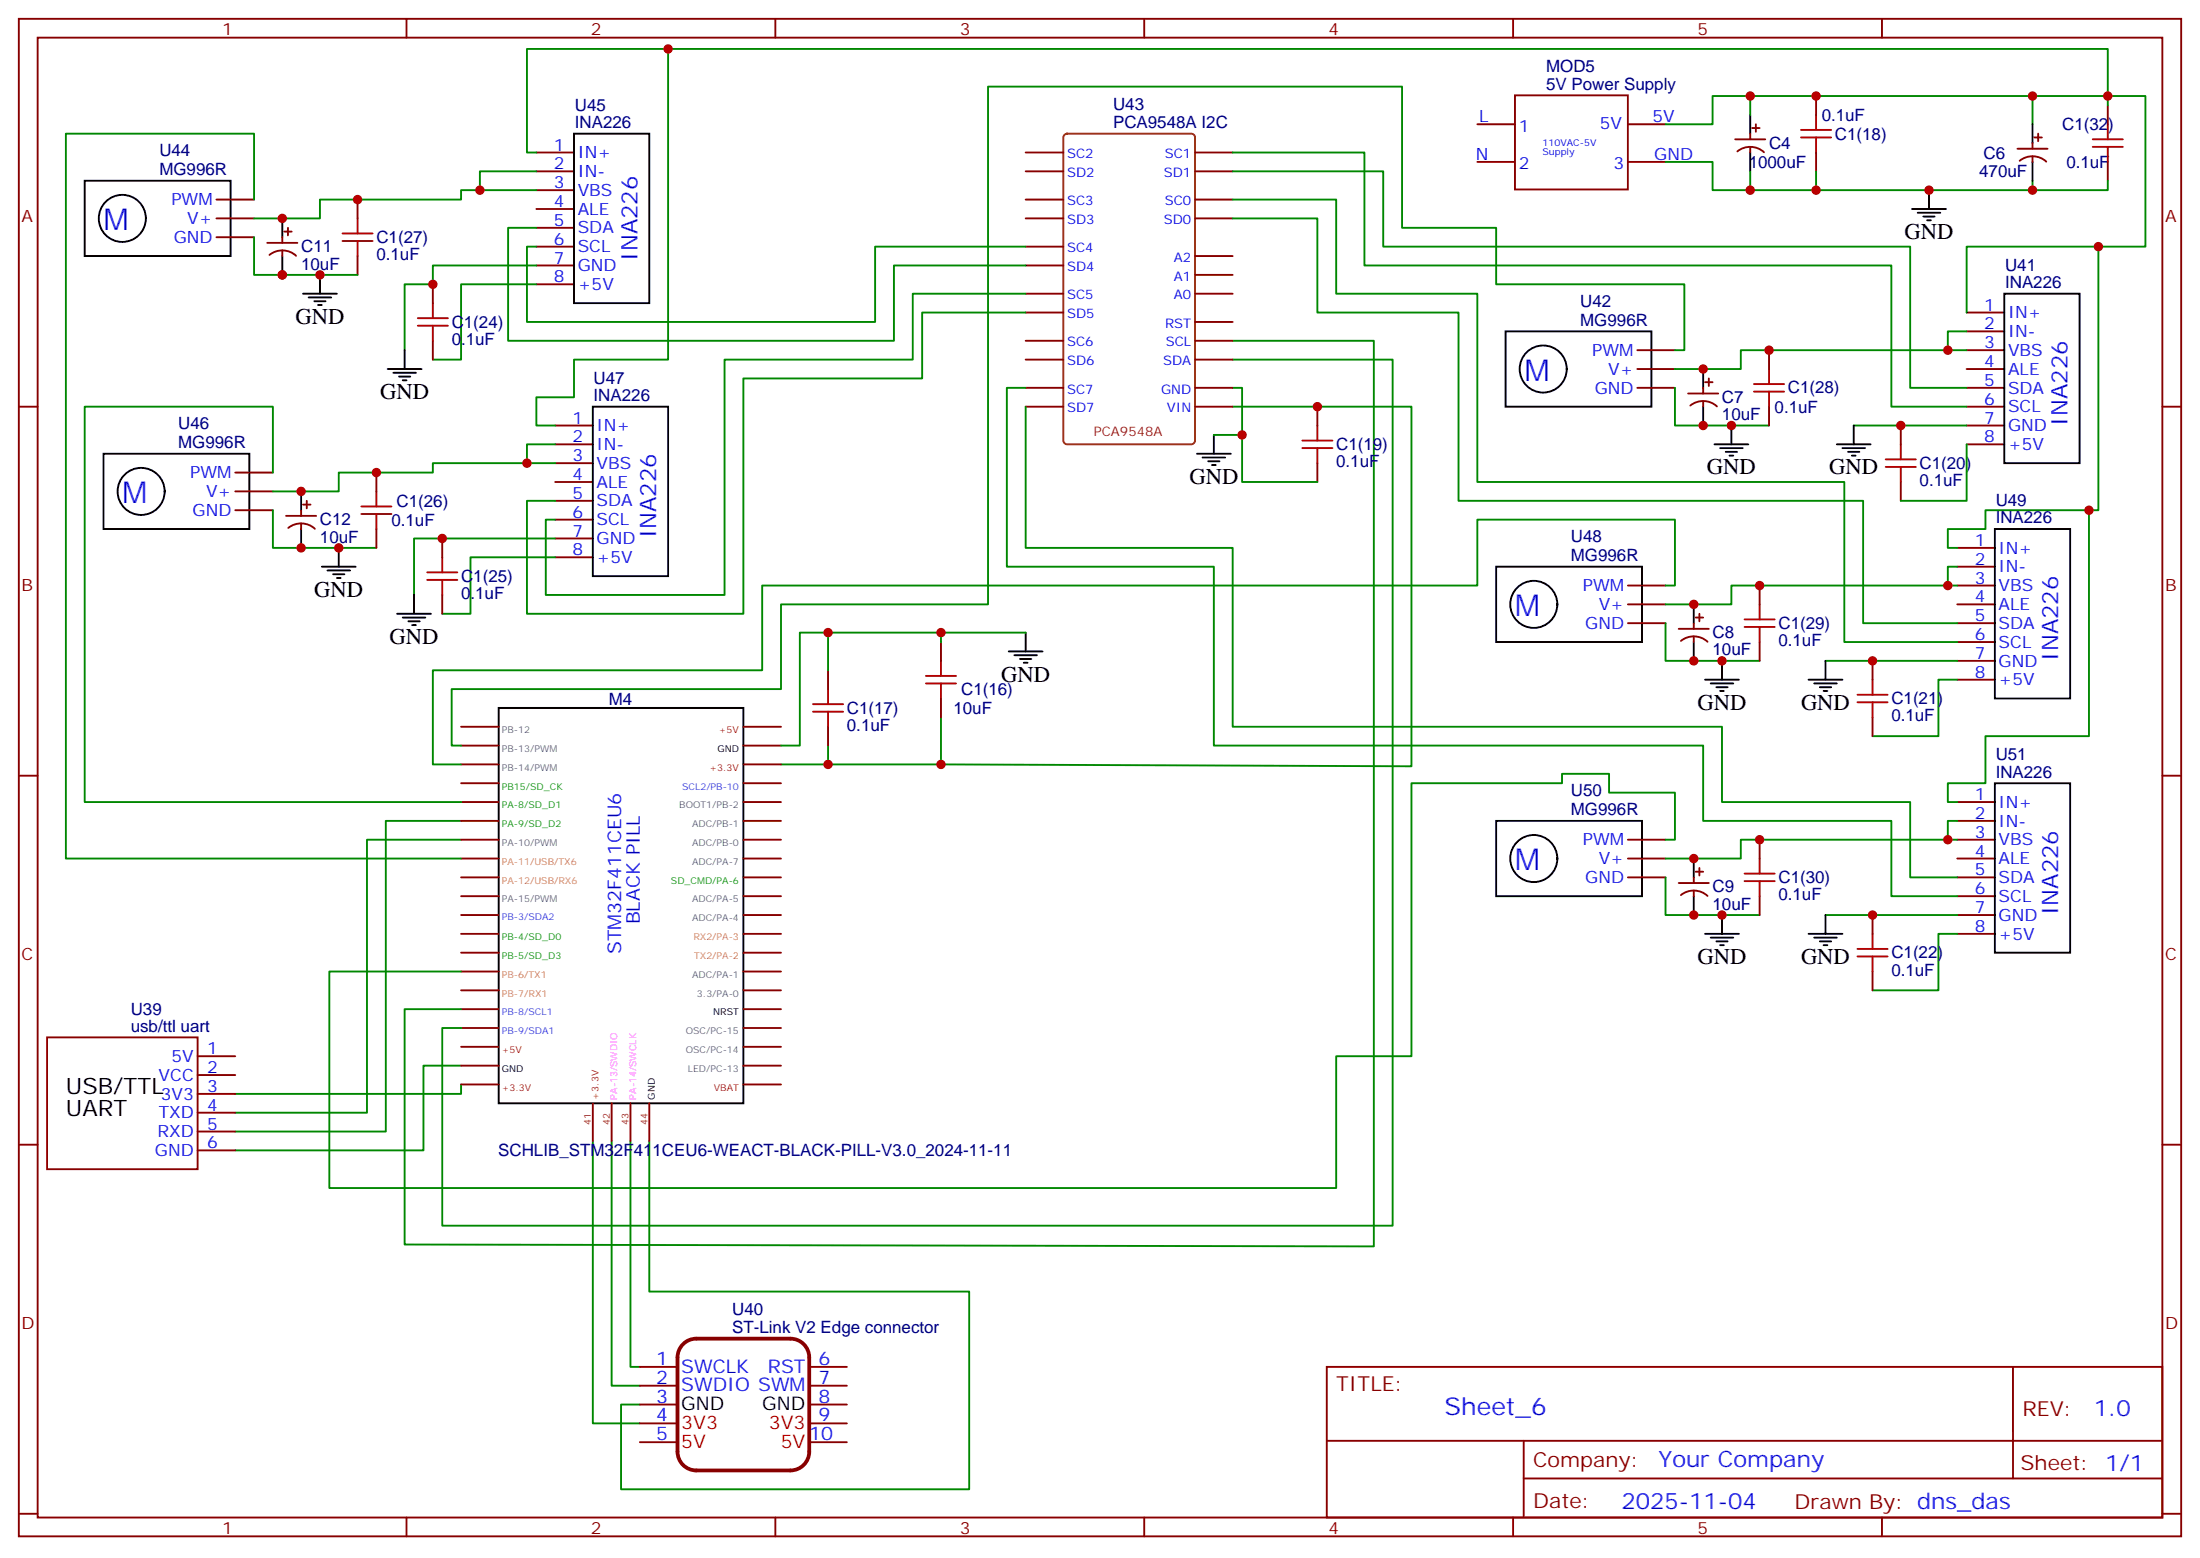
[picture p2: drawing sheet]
<svg xmlns="http://www.w3.org/2000/svg" width="412mm" height="292mm" viewBox="0 0 412 292" stroke-linecap="round" stroke-linejoin="round" font-family="sans-serif">
<g fill="none" stroke="#870000" stroke-width=".35">
<path d="M3.5 3.5h405.4v284.4h-405.4zM7.1 7.1h398.2v277.2h-398.2zM76.2 3.5v3.6M145.3 3.5v3.6M214.5 3.5v3.6M283.6 3.5v3.6M284 17.9h21.1v17.6h-21.1zM340.4 18v3.5M352.8 3.5v3.6M395.1 19.8v3.5M40.6 37.4h7M67 37.4v3.5"/>
<path d="M100.5 28.6h7.1M100.5 32.1h7.1M100.5 35.6h7.1M100.5 39.2h7.1M192.3 37.4h7M192.3 28.6h7M192.3 32.1h7M224 37.4h7.1M224 28.6h7.1M224 32.1h7.1M276.9 23.3h7.1M276.9 30.3h7.1"/>
<path d="M305.2 23.3h7M305.2 30.3h7M325.3 26.1h5.6M325.7 28.4a3.8 3.8 0 0 1 5 .1M328.1 25v1.1M328.1 27.5v1.1M328.4 24h1.4M329.1 23.3v1.4M340.4 28.6v3.5M378.2 27.9h5.6M378.6 30.1a3.8 3.8 0 0 1 5 .2M381 26.8v1.1"/>
<path d="M381 29.3v1M381.4 25.8h1.4M382.1 25v1.5M395.1 30.3v3.6M40.6 44.4h7M40.6 40.9h7M50.1 45.5h5.6M50.5 47.8a3.8 3.8 0 0 1 5 .1M52.9 44.4v1.1M52.9 46.9v1.1M53.3 43.4h1.4M54 42.7v1.4"/>
<path d="M67 48v3.5M81.1 53.3v3.5M100.5 42.7h7.1M100.5 46.2h7.1M100.5 49.7h7.1M100.5 53.3h7.1M192.3 58.6h7M192.3 40.9h7M192.3 46.2h7M192.3 49.7h7M192.3 55h7M224 40.9h7.1"/>
<path d="M224 55h7.1M224 51.5h7.1M224 48h7.1M368.7 58.6h7M3.5 76.2h3.6M81.1 63.9v3.5M104.1 79.7h7M192.3 76.2h7M192.3 72.7h7M192.3 67.4h7M192.3 63.9h7M224 76.2h7.1"/>
<path d="M224 72.7h7.1M224 67.4h7.1M224 63.9h7.1M224 60.3h7.1M246.9 76.2v3.5M306.9 65.6h7.1M306.9 69.1h7.1M306.9 72.7h7.1M316.4 73.7h5.7M316.9 76a3.8 3.8 0 0 1 4.9 .2M319.3 72.7v1M319.3 75.1v1.1"/>
<path d="M319.6 71.6h1.4M320.3 70.9v1.4M331.6 65.6v3.5M331.6 76.2v3.5M356.3 79.7v3.6M368.7 76.2h7M368.7 62.1h7M368.7 65.6h7M368.7 69.1h7M368.7 72.7h7M368.7 79.7h7M405.3 76.2h3.6"/>
<path d="M44.1 95.6h7.1M44.1 92.1h7.1M44.1 88.5h7.1M53.6 96.7h5.7M54 98.9a3.8 3.8 0 0 1 5 .2M56.4 95.6v1.1M56.4 98.1v1M56.8 94.5h1.4M57.5 93.8v1.4M70.6 88.5v3.6M70.6 99.1v3.6M104.1 83.3h7"/>
<path d="M104.1 86.8h7M104.1 90.3h7M104.1 93.8h7M104.1 97.4h7M246.9 86.8v3.5M356.3 90.3v3.5M368.7 83.3h7M82.9 100.9v3.5M82.9 111.5v3.5M104.1 100.9h7M104.1 104.4h7M305.2 116.8h7"/>
<path d="M305.2 113.2h7M305.2 109.7h7M314.7 117.8h5.6M317.5 116.8v1M317.5 119.2v1.1M317.9 115.7h1.4M318.6 115v1.4M329.8 109.7v3.5M366.9 116.8h7M366.9 113.2h7M366.9 109.7h7M366.9 102.7h7"/>
<path d="M366.9 106.2h7M86.4 139.7h7.1M86.4 136.2h7.1M139.3 139.7h7.1M139.3 136.2h7.1M155.2 125.6v3.5M155.2 136.2v3.5M176.4 120.3v3.5M176.4 130.9v3.5M315.1 120.1a3.8 3.8 0 0 1 5 .2M329.8 120.3v3.5M351 123.8v3.6"/>
<path d="M351 134.4v3.5M366.9 120.3h7M366.9 123.8h7M366.9 127.4h7M3.5 145.3h3.6M86.4 157.3h7.1M86.4 153.8h7.1M86.4 150.3h7.1M86.4 146.8h7.1M86.4 143.2h7.1M139.3 157.3h7.1M139.3 153.8h7.1"/>
<path d="M139.3 150.3h7.1M139.3 146.8h7.1M139.3 143.2h7.1M305.2 157.3h7M329.8 157.3v3.6M366.9 157.3h7M366.9 153.8h7M366.9 150.3h7M405.3 145.3h3.6M86.4 178.5h7.1M86.4 175h7.1M86.4 171.4h7.1"/>
<path d="M86.4 167.9h7.1M86.4 164.4h7.1M86.4 160.9h7.1M139.3 178.5h7.1M139.3 175h7.1M139.3 171.4h7.1M139.3 167.9h7.1M139.3 164.4h7.1M139.3 160.9h7.1M305.2 164.4h7M305.2 160.9h7M314.7 165.5h5.6"/>
<path d="M315.1 167.7a3.8 3.8 0 0 1 5 .2M317.5 164.4v1.1M317.5 166.9v1M317.9 163.3h1.4M318.6 162.6v1.4M329.8 167.9v3.5M351 171.4v3.6M366.9 175h7M366.9 171.4h7M366.9 167.9h7M366.9 164.4h7M366.9 160.9h7"/>
<path d="M37 197.9h7.1M86.4 199.7h7.1M86.4 196.1h7.1M86.4 192.6h7.1M86.4 189.1h7.1M86.4 185.6h7.1M86.4 182h7.1M139.3 199.7h7.1M139.3 196.1h7.1M139.3 192.6h7.1M139.3 189.1h7.1M139.3 185.6h7.1"/>
<path d="M139.3 182h7.1M351 182v3.6M3.5 214.5h3.6M37 201.4h7.1M37 205h7.1M37 208.5h7.1M37 212h7.1M37 215.5h7.1M86.4 203.2h7.1M111.1 206.7v7.1M114.7 206.7v7.1M118.2 206.7v7.1"/>
<path d="M121.7 206.7v7.1M139.3 203.2h7.1M405.3 214.5h3.6M119.9 256.1h7.1M119.9 259.6h7.1M151.7 256.1h7M151.7 259.6h7M248.7 256.1h156.6v28.2h-156.6zM377.3 256.1v20.9M119.9 263.2h7.1M119.9 266.7h7.1M119.9 270.2h7.1"/>
<path d="M151.7 263.2h7M151.7 266.7h7M151.7 270.2h7M248.7 270h156.5M285.6 277h119.6M285.6 270v14.1M3.5 283.6h3.6M76.2 284.3v3.6M145.3 284.3v3.6M214.5 284.3v3.6M283.6 284.3v3.6M352.8 284.3v3.6"/>
<path d="M405.3 283.6h3.6"/>
</g>
<g fill="none" stroke="#008700" stroke-width=".35">
<path d="M125.2 9.2v58.2h-17.6v7h-7.1v5.3h3.6M328.1 18v3.5M381 18h14.1v1.8M47.6 37.4v-12.4h-35.3v135.9h74.1M100.5 35.6h-14.1v1.8h-26.4v3.5h-12.4M100.5 28.6h-1.7v-19.4h296.3v8.8h7.1v28.2h-33.5v12.4M100.5 32.1h-10.5v3.5M231.1 32.1h28.2v14.1h98.8v26.5h10.6M231.1 28.6h24.7v21.1h98.7v26.5h14.2M231.1 37.4h19.4v17.6h26.4v35.3h68.8v30h21.2M312.2 23.3h8.8v-5.3h60v5.3M312.2 30.3h8.8v5.3h60v-1.7"/>
<path d="M328.1 32.1v3.5M340.4 32.1v3.5M395.1 33.9v1.7h-14.1M47.6 44.4v7.1h19.4M100.5 49.7h-19.4v3.6h-5.3v12.3M100.5 53.3h-14.1v14.1h-5.3M100.5 46.2h-1.7v14.1h65.2v-14.1h28.3M100.5 42.7h-5.3v21.2h72.4v-14.2h24.7M192.3 55h-21.2v12.4h-35.3v44.1h-33.5v-14.1h1.8M192.3 58.6h-19.4v12.3h-33.6v44.1h-40.5v-21.2h5.3M231.1 40.9h15.8v17.7h26.5v35.2h75.8v23h17.7M393.3 46.2v49.4h-21.1v3.5h-7.1v3.6h1.8"/>
<path d="M192.3 76.2v26.5h38.8v33.5h91.7v14.1h35.3v14.1h8.8M192.3 72.7h-3.6v33.5h38.8v33.5h91.8v14.1h35.2v14.1h12.4M231.1 72.7h1.7v8.8h-5.3M231.1 76.2h33.5v67.4l-88.2-.4M231.1 67.4h30v162.3h-178.2v-37.1h3.5M231.1 63.9h26.4v169.6l-181.7-.3v-44.1h10.6M314 72.7v7h17.6M314 65.6h1.7v-12.3h-35.2v-10.6h-17.7v-26.5h-77.6v97h-38.8v15.9h-61.7v10.6h1.7M347.5 79.7h21.2M368.7 65.6h-42.4v3.5h-12.3M368.7 62.1h-3.6v3.5M51.2 95.6v7.1h19.4"/>
<path d="M51.2 88.5v-12.3h-35.3v74.1h70.5M104.1 86.8h-23v1.7h-17.6v3.6h-12.3M104.1 83.3h-5.3v3.5M232.8 81.5v8.8h14.1M368.7 83.3v10.5h-12.4M391.6 95.6v42.3h-19.4v8.9h-7.1v3.5h1.8M104.1 100.9h-26.5v10.6M104.1 104.4h-15.9v10.6h-5.3M155.2 118.5v7.1M176.4 118.5v1.8M192.3 118.5h-42.4v21.2h-3.5M312.2 116.8v7h17.6"/>
<path d="M312.2 109.7h1.8v-12.3h-37.1v12.3h-134v15.9h-61.8v17.6h5.3M366.9 109.7h-42.3v3.5h-12.4M366.9 106.2h-1.8v3.5M155.2 139.7v3.5h-8.8M176.4 134.4v8.8h-21.2M342.2 123.8h24.7M366.9 127.4h-3.5v10.5h-12.4M86.4 157.3h-17.6v51.2h-24.7M86.4 153.8h-14.1v58.2h-28.2M312.2 157.3h1.8v-8.8h-12.4v-3.5h-8.8v1.8h-28.2v51.1h-14.1v24.7h-188.8v-40.6h24.7M366.9 157.3h-40.6v3.6h-14.1M366.9 153.8h-1.8v3.5"/>
<path d="M312.2 164.4v7h17.6M342.2 171.4h24.7M366.9 175h-3.5v10.6h-12.4M86.4 199.7h-7v15.8h-35.3M86.4 203.2v1.8h-42.3M111.1 213.8v52.9h8.8M114.7 213.8v45.8h5.2M118.2 213.8v42.3h1.7M121.7 213.8v28.2h60v37h-65.3v-15.8h3.5"/>
</g>
<path d="M8.8 194.4h28.2v24.7h-28.2z" fill="none" stroke="#900" stroke-width=".35"/>
<path d="M128 251.9a3.5 3.5 0 0 1 2.5-1.1h17.7a3.5 3.5 0 0 1 3.5 3.6v17.6a3.5 3.5 0 0 1-3.5 3.5h-17.7a3.5 3.5 0 0 1-3.5-3.5v-17.6a3.5 3.5 0 0 1 1-2.5z" fill="none" stroke="#870000" stroke-width=".71"/>
<g fill="none" stroke="#a10000" stroke-width=".35">
<path d="M337.6 25.8h5.7M337.6 24.3h5.7M340.4 21.5v2.8M340.4 25.8v2.8M392.3 27.5h5.6M392.3 26.1h5.6M395.1 23.3v2.8M395.1 27.5v2.8M64.2 45.2h5.6M64.2 43.7h5.6M67 40.9v2.8M67 45.2v2.8"/>
<path d="M78.3 59.6h5.7M81.1 56.8v2.8M78.3 61h5.7M81.1 61v2.9M246.9 79.7v2.8M328.8 73.4h5.6M328.8 72h5.6M331.6 69.1v2.9M331.6 73.4v2.8M67.7 96.3h5.7M67.7 94.9h5.7M70.6 92.1v2.8"/>
<path d="M70.6 96.3v2.8M244.1 84h5.7M244.1 82.5h5.7M246.9 84v2.8M353.5 87.5h5.6M353.5 86.1h5.6M356.3 83.3v2.8M356.3 87.5v2.8M80.1 108.7h5.6M80.1 107.2h5.6M82.9 104.4v2.8M82.9 108.7v2.8"/>
<path d="M327 117.5h5.7M327 116.1h5.7M329.8 113.2v2.9M329.8 117.5v2.8M152.4 133.3h5.6M152.4 131.9h5.6M155.2 129.1v2.8M155.2 133.3v2.9M173.6 128.1h5.6M173.6 126.6h5.6M176.4 123.8v2.8M176.4 128.1v2.8"/>
<path d="M348.2 131.6h5.6M348.2 130.2h5.6M351 127.4v2.8M351 131.6v2.8M327 165.1h5.7M327 163.7h5.7M329.8 160.9v2.8M329.8 165.1v2.8M348.2 179.2h5.6M348.2 177.8h5.6M351 175v2.8M351 179.2v2.8"/>
</g>
<g fill="none" stroke="#000" stroke-width=".35">
<path d="M15.9 33.9h27.3v14.1h-27.3zM107.6 25h14.1v31.8h-14.1zM328.1 21.5v3.5M328.1 28.6v3.5M358.4 39.2h6.4M359.5 39.9h4.2M361.6 35.6v3.6M381 23.3v3.5M381 30.3v3.6M52.9 40.9v3.5M52.9 48v3.5M56.8 55h6.3"/>
<path d="M57.9 55.7h4.2M58.9 56.4h2.1M59.6 57.2h.7M60 51.5v3.5M360.5 40.6h2.2M361.2 41.3h.7M375.7 55h14.1v31.8h-14.1zM72.7 69.1h6.3M73.7 69.8h4.3M74.8 70.6h2.1M75.5 71.3h.7M75.8 65.6v3.5"/>
<path d="M111.1 76.2h14.1v31.7h-14.1zM282.2 62.1h27.4v14.1h-27.4zM319.3 69.1v3.6M319.3 76.2v3.5M324.6 79.7v3.6M347.5 79.7v3.6M19.4 85h27.3v14.1h-27.3zM56.4 92.1v3.5M56.4 99.1v3.6M224.4 85h6.3M225.4 85.7h4.3M226.5 86.4h2.1"/>
<path d="M227.2 87.1h.7M227.5 81.5v3.5M321.4 83.3h6.3M322.4 84h4.3M323.5 84.7h2.1M324.2 85.4h.7M344.3 83.3h6.4M345.4 84h4.2M346.4 84.7h2.1M347.1 85.4h.7M373.9 99.1h14.2v31.8h-14.2zM60.3 106.2h6.4"/>
<path d="M61.4 106.9h4.2M62.4 107.6h2.2M63.1 108.3h.8M63.5 102.7v3.5M74.4 115h6.4M75.5 115.7h4.2M76.6 116.4h2.1M77.3 117.1h.7M77.6 111.5v3.5M192.3 118.5v3.6M280.5 106.2h27.3v14.1h-27.3zM317.5 113.2v3.6"/>
<path d="M93.5 132.6h45.8v74.1h-45.8zM189.1 122.1h6.3M190.1 122.8h4.3M191.2 123.5h2.1M191.9 124.2h.7M317.5 120.3v3.5M319.6 127.4h6.4M320.7 128.1h4.2M321.7 128.8h2.1M322.4 129.5h.7M322.8 123.8v3.6M339 127.4h6.4"/>
<path d="M340.1 128.1h4.2M341.1 128.8h2.2M341.8 129.5h.7M342.2 123.8v3.6M280.5 153.8h27.3v14.1h-27.3zM373.9 146.8h14.2v31.7h-14.2zM317.5 160.9v3.5M317.5 167.9v3.5M319.6 175h6.4M320.7 175.7h4.2M321.7 176.4h2.1M322.4 177.1h.7"/>
<path d="M322.8 171.4v3.6M339 175h6.4M340.1 175.7h4.2M341.1 176.4h2.2M341.8 177.1h.7M342.2 171.4v3.6"/>
<circle cx="22.9" cy="40.9" r="4.4"/>
<circle cx="289.3" cy="69.1" r="4.4"/>
<circle cx="26.5" cy="92.1" r="4.4"/>
<circle cx="287.5" cy="113.2" r="4.4"/>
<circle cx="287.5" cy="160.9" r="4.4"/>
</g>
<path d="M199.6 25.3l.4-.3h23.3a.71 .71 0 0 1 .7 .8v56.7a.76 .76 0 0 1-.7 .8h-23.3a.76 .76 0 0 1-.7-.8v-56.7z" fill="none" stroke="#930" stroke-width=".35"/>
<g fill="#c00">
<circle cx="328.1" cy="35.6" r=".88"/>
<circle cx="328.1" cy="18" r=".88"/>
<circle cx="340.4" cy="35.6" r=".88"/>
<circle cx="155.2" cy="118.5" r=".88"/>
<circle cx="155.2" cy="143.2" r=".88"/>
<circle cx="56.4" cy="102.7" r=".88"/>
<circle cx="56.4" cy="92.1" r=".88"/>
<circle cx="52.9" cy="51.5" r=".88"/>
<circle cx="52.9" cy="40.9" r=".88"/>
<circle cx="319.3" cy="69.1" r=".88"/>
<circle cx="319.3" cy="79.7" r=".88"/>
<circle cx="317.5" cy="171.4" r=".88"/>
<circle cx="317.5" cy="160.9" r=".88"/>
<circle cx="317.5" cy="123.8" r=".88"/>
<circle cx="317.5" cy="113.2" r=".88"/>
<circle cx="176.4" cy="143.2" r=".88"/>
<circle cx="176.4" cy="118.5" r=".88"/>
<circle cx="381" cy="18" r=".88"/>
<circle cx="381" cy="35.6" r=".88"/>
<circle cx="395.1" cy="18" r=".88"/>
<circle cx="393.3" cy="46.2" r=".88"/>
<circle cx="391.6" cy="95.6" r=".88"/>
<circle cx="125.2" cy="9.2" r=".88"/>
<circle cx="331.6" cy="65.6" r=".88"/>
<circle cx="329.8" cy="109.7" r=".88"/>
<circle cx="329.8" cy="157.3" r=".88"/>
<circle cx="67" cy="37.4" r=".88"/>
<circle cx="70.6" cy="88.5" r=".88"/>
<circle cx="90" cy="35.6" r=".88"/>
<circle cx="98.8" cy="86.8" r=".88"/>
<circle cx="365.1" cy="65.6" r=".88"/>
<circle cx="365.1" cy="109.7" r=".88"/>
<circle cx="365.1" cy="157.3" r=".88"/>
<circle cx="246.9" cy="76.2" r=".88"/>
<circle cx="232.8" cy="81.5" r=".88"/>
<circle cx="340.4" cy="18" r=".88"/>
<circle cx="361.6" cy="35.6" r=".88"/>
<circle cx="351" cy="171.4" r=".88"/>
<circle cx="351" cy="123.8" r=".88"/>
<circle cx="356.3" cy="79.7" r=".88"/>
<circle cx="60" cy="51.5" r=".88"/>
<circle cx="63.5" cy="102.7" r=".88"/>
<circle cx="322.8" cy="123.8" r=".88"/>
<circle cx="324.6" cy="79.7" r=".88"/>
<circle cx="322.8" cy="171.4" r=".88"/>
<circle cx="81.1" cy="53.3" r=".88"/>
<circle cx="82.9" cy="100.9" r=".88"/>
</g>
<g font-size="5.6" fill="#00f">
<text x="19.4" y="43.1">M</text>
<text x="285.8" y="71.3">M</text>
<text x="22.9" y="94.2">M</text>
<text x="284" y="115.4">M</text>
<text x="284" y="163">M</text>
</g>
<text font-size="4.6" fill="#00f" x="270.8" y="265.1">Sheet_6</text>
<g font-size="4.2">
<text x="357" y="44.8">GND</text>
<text x="55.4" y="60.7">GND</text>
<text x="71.3" y="74.8">GND</text>
<text x="320" y="88.9">GND</text>
<text x="342.9" y="88.9">GND</text>
<text x="223" y="90.7">GND</text>
<text x="58.9" y="111.8">GND</text>
<text x="73" y="120.6">GND</text>
<text x="187.7" y="127.7">GND</text>
<text x="318.2" y="133">GND</text>
<text x="337.6" y="133">GND</text>
<text x="318.2" y="180.6">GND</text>
<text x="337.6" y="180.6">GND</text>
<text x="12.3" y="205">USB/TTL</text>
<text x="12.3" y="209.2">UART</text>
</g>
<g font-size="4.2" fill="#00f">
<text x="119.5" y="48.9" transform="rotate(-90 119.5 48.9)">INA226</text>
<text x="387.6" y="79.7" transform="rotate(-90 387.6 79.7)">INA226</text>
<text x="123" y="100.9" transform="rotate(-90 123 100.9)">INA226</text>
<text x="385.8" y="123.8" transform="rotate(-90 385.8 123.8)">INA226</text>
<text x="385.8" y="171.5" transform="rotate(-90 385.8 171.5)">INA226</text>
<text x="392.5" y="265.4">1.0</text>
<text x="310.9" y="274.9">Your Company</text>
<text x="304" y="282.7">2025-11-04</text>
</g>
<g font-size="3.9" fill="#800">
<text x="250.5" y="260.7">TITLE:</text>
<text x="379.1" y="265.4">REV:</text>
<text x="287.4" y="274.9">Company:</text>
<text x="378.7" y="275.5">Sheet: 1/1</text>
<text x="287.4" y="282.6">Date:</text>
<text x="336.4" y="282.7">Drawn By: dns_das</text>
</g>
<g font-size="3.5" fill="#00f">
<text x="119.9" y="173.2" transform="rotate(-90 119.9 173.2)">BLACK PILL</text>
<text x="116.4" y="178.8" transform="rotate(-90 116.4 178.8)">STM32F411CEU6</text>
<text x="123" y="255.8">1</text>
<text x="127.7" y="257.2">SWCLK</text>
<text x="144" y="257.2">RST</text>
<text x="153.5" y="255.8">6</text>
<text x="123" y="259.3">2</text>
<text x="123" y="262.8">3</text>
<text x="127.7" y="260.7">SWDIO SWM</text>
<text x="153.5" y="259.3">7</text>
<text x="153.5" y="262.8">8</text>
<text x="123" y="266.3">4</text>
<text x="123" y="269.9">5</text>
<text x="151.7" y="269.9">10</text>
<text x="153.5" y="266.3">9</text>
</g>
<g font-size="3.5" fill="#f00">
<text x="127.7" y="267.8">3V3</text>
<text x="144.1" y="267.8">3V3</text>
<text x="127.7" y="271.3">5V</text>
<text x="146.3" y="271.3">5V</text>
</g>
<g font-size="3.5">
<text x="127.7" y="264.2">GND</text>
<text x="142.9" y="264.2">GND</text>
</g>
<g font-size="3.2" fill="#800">
<text x="41.6" y="6.5">1</text>
<text x="110.8" y="6.5">2</text>
<text x="179.9" y="6.5">3</text>
<text x="249.1" y="6.5">4</text>
<text x="318.2" y="6.5">5</text>
<text x="4.1" y="41.6">A</text>
<text x="405.9" y="41.6">A</text>
<text x="4.1" y="110.8">B</text>
<text x="405.9" y="110.8">B</text>
<text x="4.1" y="179.9">C</text>
<text x="405.9" y="179.9">C</text>
<text x="4.1" y="249.1">D</text>
<text x="405.9" y="249.1">D</text>
<text x="41.6" y="287.3">1</text>
<text x="110.8" y="287.3">2</text>
<text x="179.9" y="287.3">3</text>
<text x="249.1" y="287.3">4</text>
<text x="318.2" y="287.3">5</text>
</g>
<g font-size="3.2" fill="#000080">
<text x="289.8" y="16.8">5V Power Supply</text>
<text x="289.8" y="13.5">MOD5</text>
<text x="107.7" y="24">INA226</text>
<text x="107.7" y="20.8">U45</text>
<text x="208.6" y="24">PCA9548A I2C</text>
<text x="208.6" y="20.7">U43</text>
<text x="341.5" y="22.7">0.1uF</text>
<text x="29.9" y="29.3">U44</text>
<text x="331.6" y="27.9">C4</text>
<text x="344" y="26.2">C1(18)</text>
<text x="371.8" y="29.7">C6</text>
<text x="386.6" y="24.4">C1(32)</text>
<text x="29.9" y="32.8">MG996R</text>
<text x="327.8" y="31.5">1000uF</text>
<text x="371" y="33.2">470uF</text>
<text x="387.3" y="31.5">0.1uF</text>
<text x="56.4" y="47.2">C11</text>
<text x="70.6" y="45.5">C1(27)</text>
<text x="56.4" y="50.5">10uF</text>
<text x="70.6" y="48.7">0.1uF</text>
<text x="375.9" y="54">INA226</text>
<text x="375.9" y="50.8">U41</text>
<text x="296.2" y="57.5">U42</text>
<text x="84.7" y="64.6">0.1uF</text>
<text x="84.7" y="61.4">C1(24)</text>
<text x="296.2" y="61">MG996R</text>
<text x="111.3" y="71.9">U47</text>
<text x="111.3" y="75.1">INA226</text>
<text x="322.8" y="75.4">C7</text>
<text x="332.7" y="77.4">0.1uF</text>
<text x="335.1" y="73.7">C1(28)</text>
<text x="33.4" y="84">MG996R</text>
<text x="33.4" y="80.4">U46</text>
<text x="322.8" y="78.7">10uF</text>
<text x="250.5" y="87.5">0.1uF</text>
<text x="250.5" y="84.3">C1(19)</text>
<text x="359.8" y="87.9">C1(20)</text>
<text x="74.3" y="95">C1(26)</text>
<text x="359.8" y="91.1">0.1uF</text>
<text x="374.1" y="94.9">U49</text>
<text x="60" y="101.6">10uF</text>
<text x="60" y="98.4">C12</text>
<text x="73.4" y="98.5">0.1uF</text>
<text x="294.5" y="101.6">U48</text>
<text x="374.1" y="98.1">INA226</text>
<text x="294.5" y="105.1">MG996R</text>
<text x="86.4" y="112.2">0.1uF</text>
<text x="86.4" y="109">C1(25)</text>
<text x="321" y="119.5">C8</text>
<text x="333.4" y="117.8">C1(29)</text>
<text x="321" y="122.8">10uF</text>
<text x="333.4" y="121.1">0.1uF</text>
<text x="180.2" y="130.2">C1(16)</text>
<text x="354.5" y="132">C1(21)</text>
<text x="114.1" y="132">M4</text>
<text x="158.7" y="136.9">0.1uF</text>
<text x="158.7" y="133.8">C1(17)</text>
<text x="178.7" y="133.7">10uF</text>
<text x="354.5" y="135.2">0.1uF</text>
<text x="374.1" y="142.5">U51</text>
<text x="294.5" y="149.2">U50</text>
<text x="374.1" y="145.7">INA226</text>
<text x="294.5" y="152.8">MG996R</text>
<text x="321" y="167.2">C9</text>
<text x="333.4" y="165.4">C1(30)</text>
<text x="321" y="170.4">10uF</text>
<text x="333.4" y="168.7">0.1uF</text>
<text x="354.5" y="179.6">C1(22)</text>
<text x="354.5" y="182.8">0.1uF</text>
<text x="24.5" y="190.1">U39</text>
<text x="24.5" y="193.3">usb/ttl uart</text>
<text x="93.4" y="216.6">SCHLIB_STM32F411CEU6-WEACT-BLACK-PILL-V3.0_2024-11-11</text>
<text x="137.2" y="249.8">ST-Link V2 Edge connector</text>
<text x="137.2" y="246.5">U40</text>
</g>
<g font-size="3.2" fill="#00f">
<text x="277.3" y="22.9">L</text>
<text x="309.7" y="22.9">5V</text>
<text x="103.8" y="28.2">1</text>
<text x="108.3" y="29.6">IN+</text>
<text x="276.7" y="30">N</text>
<text x="284.7" y="24.7">1</text>
<text x="299.9" y="24.2">5V</text>
<text x="310.1" y="30">GND</text>
<text x="103.8" y="31.8">2</text>
<text x="103.8" y="35.3">3</text>
<text x="108.3" y="33.2">IN-</text>
<text x="284.7" y="31.8">2</text>
<text x="302.4" y="31.8">3</text>
<text x="32.1" y="38.5">PWM</text>
<text x="35.1" y="42">V+</text>
<text x="103.8" y="38.8">4</text>
<text x="108.3" y="36.7">VBS</text>
<text x="108.3" y="40.2">ALE</text>
<text x="32.6" y="45.5">GND</text>
<text x="103.8" y="42.3">5</text>
<text x="103.8" y="45.9">6</text>
<text x="108.3" y="43.7">SDA</text>
<text x="108.3" y="47.3">SCL</text>
<text x="103.8" y="49.4">7</text>
<text x="103.8" y="52.9">8</text>
<text x="108.3" y="50.8">GND</text>
<text x="108.3" y="54.3">+5V</text>
<text x="371.9" y="58.2">1</text>
<text x="376.4" y="59.6">IN+</text>
<text x="371.9" y="61.7">2</text>
<text x="371.9" y="65.3">3</text>
<text x="376.4" y="63.1">IN-</text>
<text x="298.5" y="66.7">PWM</text>
<text x="301.4" y="70.2">V+</text>
<text x="371.9" y="68.8">4</text>
<text x="376.4" y="66.7">VBS</text>
<text x="376.4" y="70.2">ALE</text>
<text x="298.9" y="73.7">GND</text>
<text x="371.9" y="72.3">5</text>
<text x="371.9" y="75.8">6</text>
<text x="376.4" y="73.7">SDA</text>
<text x="376.4" y="77.3">SCL</text>
<text x="107.3" y="79.4">1</text>
<text x="107.3" y="82.9">2</text>
<text x="111.8" y="80.8">IN+</text>
<text x="371.9" y="79.4">7</text>
<text x="371.9" y="82.9">8</text>
<text x="376.4" y="80.8">GND</text>
<text x="35.7" y="89.6">PWM</text>
<text x="107.3" y="86.4">3</text>
<text x="107.3" y="90">4</text>
<text x="111.8" y="84.3">IN-</text>
<text x="111.8" y="87.8">VBS</text>
<text x="376.4" y="84.3">+5V</text>
<text x="38.6" y="93.1">V+</text>
<text x="107.3" y="93.5">5</text>
<text x="111.8" y="91.4">ALE</text>
<text x="111.8" y="94.9">SDA</text>
<text x="36.1" y="96.7">GND</text>
<text x="107.3" y="97">6</text>
<text x="107.3" y="100.5">7</text>
<text x="111.8" y="98.4">SCL</text>
<text x="111.8" y="102">GND</text>
<text x="107.3" y="104.1">8</text>
<text x="111.8" y="105.5">+5V</text>
<text x="370.2" y="102.3">1</text>
<text x="370.2" y="105.8">2</text>
<text x="374.6" y="103.7">IN+</text>
<text x="374.6" y="107.2">IN-</text>
<text x="296.7" y="110.8">PWM</text>
<text x="370.2" y="109.4">3</text>
<text x="370.2" y="112.9">4</text>
<text x="374.6" y="110.8">VBS</text>
<text x="297.2" y="117.8">GND</text>
<text x="299.7" y="114.3">V+</text>
<text x="370.2" y="116.4">5</text>
<text x="370.2" y="119.9">6</text>
<text x="374.6" y="114.3">ALE</text>
<text x="374.6" y="117.8">SDA</text>
<text x="370.2" y="123.5">7</text>
<text x="374.6" y="121.4">SCL</text>
<text x="374.6" y="124.9">GND</text>
<text x="370.2" y="127">8</text>
<text x="374.6" y="128.4">+5V</text>
<text x="370.2" y="149.9">1</text>
<text x="370.2" y="153.5">2</text>
<text x="374.6" y="151.3">IN+</text>
<text x="374.6" y="154.9">IN-</text>
<text x="296.7" y="158.4">PWM</text>
<text x="299.7" y="161.9">V+</text>
<text x="370.2" y="157">3</text>
<text x="370.2" y="160.5">4</text>
<text x="374.6" y="158.4">VBS</text>
<text x="374.6" y="161.9">ALE</text>
<text x="297.2" y="165.5">GND</text>
<text x="370.2" y="164">5</text>
<text x="370.2" y="167.6">6</text>
<text x="374.6" y="165.5">SDA</text>
<text x="370.2" y="171.1">7</text>
<text x="374.6" y="169">SCL</text>
<text x="374.6" y="172.5">GND</text>
<text x="370.2" y="174.6">8</text>
<text x="374.6" y="176">+5V</text>
<text x="38.8" y="197.6">1</text>
<text x="29.7" y="202.5">VCC</text>
<text x="32.2" y="199">5V</text>
<text x="38.8" y="201.1">2</text>
<text x="29.8" y="209.5">TXD</text>
<text x="30.1" y="206">3V3</text>
<text x="38.8" y="204.6">3</text>
<text x="38.8" y="208.1">4</text>
<text x="29.5" y="213.1">RXD</text>
<text x="38.8" y="211.7">5</text>
<text x="38.8" y="215.2">6</text>
<text x="29.1" y="216.6">GND</text>
</g>
<g font-size="2.5" fill="#00f">
<text x="200" y="29.6">SC2</text>
<text x="218.3" y="29.6">SC1</text>
<text x="200" y="33.2">SD2</text>
<text x="218.2" y="33.2">SD1</text>
<text x="200" y="42">SD3</text>
<text x="200" y="38.5">SC3</text>
<text x="218.2" y="42">SD0</text>
<text x="218.3" y="38.5">SC0</text>
<text x="200" y="47.3">SC4</text>
<text x="200" y="50.8">SD4</text>
<text x="220.1" y="52.6">A1</text>
<text x="220.1" y="49">A2</text>
<text x="200" y="59.6">SD5</text>
<text x="200" y="56.1">SC5</text>
<text x="220.1" y="56.1">A0</text>
<text x="200" y="64.9">SC6</text>
<text x="218.4" y="61.4">RST</text>
<text x="218.5" y="64.9">SCL</text>
<text x="200" y="68.4">SD6</text>
<text x="218" y="68.4">SDA</text>
<text x="200" y="77.3">SD7</text>
<text x="200" y="73.7">SC7</text>
<text x="217.6" y="73.7">GND</text>
<text x="218.7" y="77.3">VIN</text>
</g>
<text font-size="2.5" fill="#930" x="205" y="81.7">PCA9548A</text>
<g font-size="1.8" fill="#00f">
<text x="289.2" y="27.4">110VAC-5V</text>
<text x="289.2" y="29.1">Supply</text>
</g>
<g font-size="1.8" fill="#666">
<text x="94.1" y="137.4">PB-12</text>
<text x="94.1" y="140.9">PB-13/PWM</text>
<text x="94.1" y="144.4">PB-14/PWM</text>
<text x="127.3" y="151.5">BOOT1/PB-2</text>
<text x="129.7" y="155">ADC/PB-1</text>
<text x="94.1" y="158.5">PA-10/PWM</text>
<text x="129.7" y="158.5">ADC/PB-0</text>
<text x="129.7" y="162">ADC/PA-7</text>
<text x="94.1" y="169.1">PA-15/PWM</text>
<text x="129.7" y="172.6">ADC/PA-4</text>
<text x="129.7" y="169.1">ADC/PA-5</text>
<text x="129.7" y="183.2">ADC/PA-1</text>
<text x="130.6" y="186.7">3.3/PA-0</text>
<text x="128.6" y="197.3">OSC/PC-14</text>
<text x="128.6" y="193.8">OSC/PC-15</text>
<text x="128.9" y="200.9">LED/PC-13</text>
</g>
<g font-size="1.8" fill="#f00">
<text x="134.8" y="137.4">+5V</text>
<text x="133" y="144.4">+3.3V</text>
<text x="94.1" y="197.3">+5V</text>
<text x="94.1" y="204.4">+3.3V</text>
<text x="112.2" y="206" transform="rotate(-90 112.2 206)">+3.3V</text>
<text x="133.8" y="204.4">VBAT</text>
</g>
<g font-size="1.8">
<text x="134.5" y="140.9">GND</text>
<text x="133.7" y="190.3">NRST</text>
<text x="94.1" y="200.9">GND</text>
<text x="122.8" y="206" transform="rotate(-90 122.8 206)">GND</text>
</g>
<g font-size="1.8" fill="#0c0">
<text x="94.1" y="147.9">PB15/SD_CK</text>
<text x="94.1" y="151.5">PA-8/SD_D1</text>
<text x="94.1" y="155">PA-9/SD_D2</text>
<text x="125.8" y="165.6">SD_CMD/PA-6</text>
<text x="94.1" y="176.2">PB-4/SD_D0</text>
<text x="94.1" y="179.7">PB-5/SD_D3</text>
</g>
<g font-size="1.8" fill="#06f">
<text x="127.9" y="147.9">SCL2/PB-10</text>
<text x="94.1" y="172.4">PB-3/SDA2</text>
<text x="94.1" y="190.3">PB-8/SCL1</text>
<text x="94.1" y="193.8">PB-9/SDA1</text>
</g>
<g font-size="1.8" fill="#f90">
<text x="94.1" y="162">PA-11/USB/TX6</text>
<text x="94.1" y="165.6">PA-12/USB/RX6</text>
<text x="130" y="176.2">RX2/PA-3</text>
<text x="130.1" y="179.7">TX2/PA-2</text>
<text x="94.1" y="183.2">PB-6/TX1</text>
<text x="94.1" y="186.7">PB-7/RX1</text>
</g>
<g font-size="1.8" fill="#f0f">
<text x="115.7" y="206" transform="rotate(-90 115.7 206)">PA-13/SWDIO</text>
<text x="119.2" y="206" transform="rotate(-90 119.2 206)">PA-14/SWCLK</text>
</g>
<g font-size="1.8" fill="#930">
<text x="110.8" y="210.7" transform="rotate(-90 110.8 210.7)">41</text>
<text x="114.3" y="210.7" transform="rotate(-90 114.3 210.7)">42</text>
<text x="117.8" y="210.7" transform="rotate(-90 117.8 210.7)">43</text>
<text x="121.4" y="210.7" transform="rotate(-90 121.4 210.7)">44</text>
</g>
</svg>
